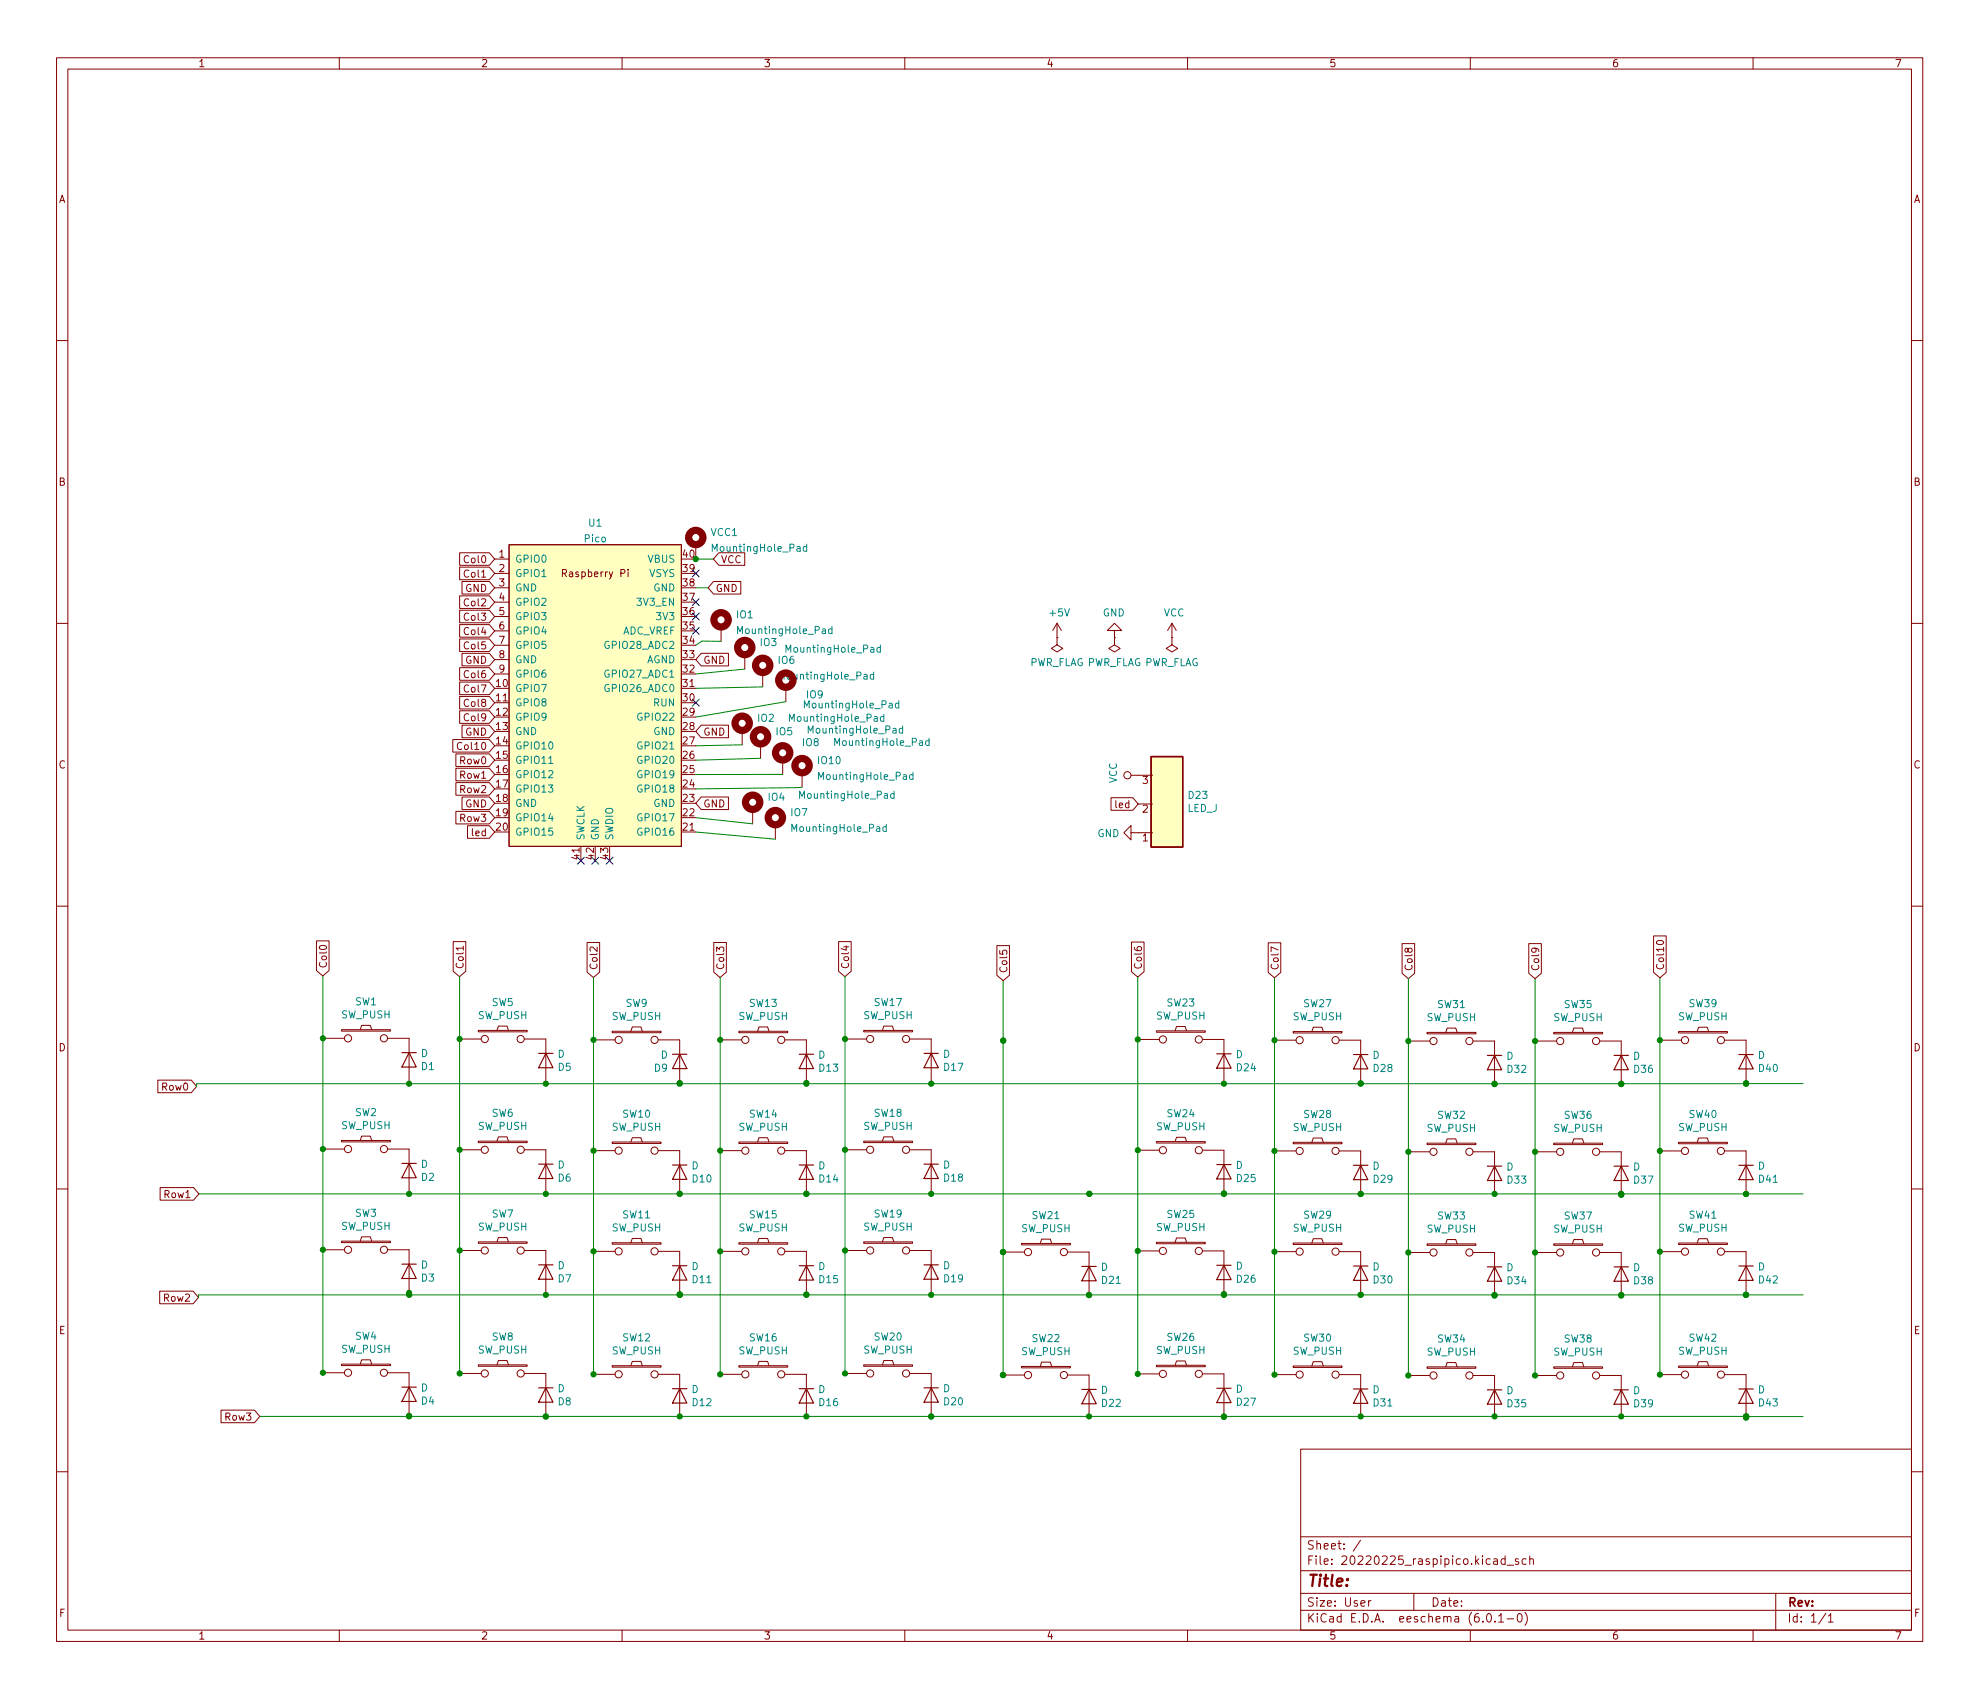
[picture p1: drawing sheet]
<svg xmlns="http://www.w3.org/2000/svg" width="350mm" height="300mm" viewBox="0 0 350 300" stroke-linecap="round" stroke-linejoin="round" font-family="sans-serif">
<g fill="none" stroke="#840000" stroke-width=".18">
<path d="M10 10.2h330v280h-330zM12 12.2h326v276h-326zM60 10.2v2M110 10.2v2M160 10.2v2M210 10.2v2M260 10.2v2M310 10.2v2M10 60.2h2M338 60.2h2M81.3 97.7h5.2l1 1.1-1 1.2h-5.2zM87.5 98.8h2.5"/>
<path d="M90 96.3h30.5v53.3h-30.5zM123 96.3v2.5M127.1 97.7h4.6v2.3h-4.6l-.9-1.2zM10 110.2h2M81.3 113h5.2l1 1.1-1 1.1h-5.2zM81.3 118.1h5.2l1 1.1-1 1.1h-5.2zM81.3 100.3h5.2l1 1.1-1 1.1h-5.2zM81.3 105.4h5.2l1 1.1-1 1.1h-5.2zM81.3 107.9h5.2l1 1.1-1 1.1h-5.2zM81.3 110.4h5.2l1 1.1-1 1.2h-5.2zM81.7 115.5h4.8l1 1.1-1 1.1h-4.8zM81.7 102.8h4.8l1 1.1-1 1.1h-4.8z"/>
<path d="M87.5 101.4h2.5M87.5 103.9h2.5M87.5 106.5h2.5M87.5 109h2.5M87.5 111.5h2.5M87.5 114.1h2.5M87.5 116.6h2.5M87.5 119.2h2.5M111.1 100.7v.1M111.1 101.1v.9M124 115.5h4.8v2.2h-4.8l-1-1.1zM126.2 102.8h4.8v2.2h-4.8l-1-1.1z"/>
<path d="M127.5 110.9v2.5M131.7 115.8v2.5M134.9 118.9v2.5M186.9 112.7v1.3l1 .6-1 .7-1-.7 1-.6M186.9 112.7h.1M186.9 110.2l-.7 1.3M186.9 110.2v2.5M186.9 110.2l.8 1.3M197.1 112.7v1.3l1 .6-1 .7-1-.7 1-.6M197.1 112.7h.1M197.1 111.5h1.2l-1.2-1.3-1.3 1.3h1.3v1.2M207.2 112.7v1.3l1.1 .6-1.1 .7-1-.7 1-.6"/>
<path d="M207.2 112.7h.1M207.2 110.2l-.7 1.3M207.2 110.2v2.5M207.2 110.2l.8 1.3M338 110.2h2M80.1 130.8h6.4l1 1.1-1 1.1h-6.4zM80.6 138.4h5.9l1 1.1-1 1.1h-5.9zM80.6 133.3h5.9l1 1.1-1 1.1h-5.9zM80.6 135.8h5.9l1 1.1-1 1.2h-5.9zM81.3 123.1h5.2l1 1.1-1 1.2h-5.2zM81.3 120.6h5.2l1 1.1-1 1.1h-5.2zM81.3 125.7h5.2l1 1.1-1 1.1h-5.2z"/>
<path d="M81.7 128.2h4.8l1 1.1-1 1.1h-4.8zM87.5 124.2h2.5M120.5 121.7h2.5M124 128.2h4.8v2.2h-4.8l-1-1.1zM131.2 129.1v2.6M134.5 131.5v2.6M138.4 134.4v2.5M139 121.5v2.6M141.8 136.6v2.6M200 137.1h3.8M80.6 143.5h5.9l1 1.1-1 1.1h-5.9zM81.7 140.9h4.8l1 1.1-1 1.1h-4.8z"/>
<path d="M82.7 146h3.8l1 1.1-1 1.1h-3.8zM102.7 149.6v2.6M120.5 147.1h2.5M124 140.9h4.8v2.2h-4.8l-1-1.1zM133.1 143.1v2.6M137.1 145.8v2.6M196.5 141h3.8l1 1.1-1 1.2h-3.8zM200 147.2v-1.2l-1.3 1.2 1.3 1.3v-1.3h3.8M201.3 142.1h2.5M10 160.2h2M56 166.4h2.2v5.2l-1.1 1-1.1-1zM80.1 166.5h2.3v5.2l-1.1 1-1.2-1z"/>
<path d="M81.9 167.3v.7M103.8 166.6h2.2v5.3l-1.1 .9-1.1-.9zM126.2 166.6h2.2v5.3l-1.1 .9-1.1-.9zM148.3 166.5h2.2v5.2l-1.1 1-1.1-1zM176.3 167.2h2.2v5.2l-1.1 1-1.1-1zM200.1 166.6h2.2v5.2l-1.1 1-1.1-1zM224.3 166.7h2.2v5.2l-1.1 1-1.1-1zM247.9 166.8h2.3v5.3l-1.2 .9-1.1-.9zM270.3 166.8h2.3v5.3l-1.2 .9-1.1-.9zM292.4 165.5h2.2v6.4l-1.1 1-1.1-1zM293 166.5a.75 .75 0 0 1 1.2 .2 .72 .72 0 0 1-1.3-.1zM338 160.2h2"/>
<path d="M27.9 191h5.9l1 1.1-1 1.1h-5.9zM57.1 183.6h3.8M60.4 182.1h8.6v.2h-8.6zM63.7 182.1l.3-.8h1.5l.2 .8M68.5 183.6h3.8v7.6M81.3 183.7h3.8M84.6 182.2h8.6v.2h-8.6zM87.9 182.2l.2-.8h1.6l.2 .8M92.7 183.7h3.8v7.6M105 183.9h3.8M108.3 182.3h8.6v.3h-8.6zM111.6 182.3l.2-.7h1.5l.3 .7"/>
<path d="M116.4 183.9h3.8v7.6M127.4 183.9h3.8M130.7 182.3h8.6v.3h-8.6zM134 182.3l.2-.7h1.5l.3 .7M138.8 183.9h3.8v7.6M149.4 183.7h3.8M152.7 182.2h8.7v.2h-8.7zM156 182.2l.3-.8h1.5l.3 .8M160.9 183.7h3.8v7.6M201.2 183.8h3.8M204.5 182.3h8.6v.2h-8.6zM207.8 182.3l.3-.8h1.5l.2 .8"/>
<path d="M212.6 183.8h3.8v7.6M225.4 183.9h3.8M228.7 182.4h8.6v.2h-8.6zM232 182.4l.2-.8h1.6l.2 .8M236.8 183.9h3.8v7.6M249 184.1h3.9M252.3 182.5h8.7v.3h-8.7zM255.7 182.5l.2-.7h1.5l.3 .7M260.5 184.1h3.8v7.6M271.4 184.1h3.9M274.8 182.5h8.6v.3h-8.6zM278.1 182.5l.2-.7h1.5l.3 .7"/>
<path d="M282.9 184.1h3.8v7.6M293.5 183.9h3.8M296.8 182.4h8.7v.2h-8.7zM300.1 182.4l.3-.8h1.5l.3 .8M305 183.9h3.8v7.6M10 210.2h2M28.3 210h5.9l1 1.1-1 1.1h-5.9zM57.1 203.2h3.8M60.4 201.6h8.6v.3h-8.6zM60.4 219.4h8.6v.3h-8.6zM63.7 201.6l.3-.7h1.5l.2 .7M63.7 219.4l.3-.7h1.5l.2 .7"/>
<path d="M68.5 203.2h3.8v7.6M81.3 203.3h3.8M84.6 219.6h8.6v.2h-8.6zM84.6 201.8h8.6v.2h-8.6zM87.9 219.6l.2-.8h1.6l.2 .8M87.9 201.8l.2-.8h1.6l.2 .8M92.7 203.3h3.8v7.6M105 203.4h3.8M108.3 201.9h8.6v.3h-8.6zM108.3 219.7h8.6v.3h-8.6zM111.6 201.9l.2-.7h1.5l.3 .7M111.6 219.7l.2-.7h1.5l.3 .7"/>
<path d="M116.4 203.4h3.8v7.7M127.4 203.4h3.8M130.7 219.7h8.6v.3h-8.6zM130.7 201.9h8.6v.3h-8.6zM134 219.7l.2-.7h1.5l.3 .7M134 201.9l.2-.7h1.5l.3 .7M138.8 203.4h3.8v7.7M149.4 203.3h3.8M152.7 219.6h8.7v.2h-8.7zM152.7 201.8h8.7v.2h-8.7zM156 219.6l.3-.8h1.5l.3 .8M156 201.8l.3-.8h1.5l.3 .8"/>
<path d="M160.9 203.3h3.8v7.6M180.6 219.8h8.7v.3h-8.7zM183.9 219.8l.3-.7h1.5l.3 .7M201.2 203.4h3.8M204.5 201.8h8.6v.3h-8.6zM204.5 219.6h8.6v.3h-8.6zM207.8 201.8l.3-.7h1.5l.2 .7M207.8 219.6l.3-.7h1.5l.2 .7M212.6 203.4h3.8v7.6M225.4 203.5h3.8M228.7 202h8.6v.2h-8.6zM228.7 219.8h8.6v.2h-8.6z"/>
<path d="M232 202l.2-.8h1.6l.2 .8M232 219.8l.2-.8h1.6l.2 .8M236.8 203.5h3.8v7.6M249 203.6h3.9M252.3 202.1h8.7v.3h-8.7zM252.3 219.9h8.7v.3h-8.7zM255.7 202.1l.2-.7h1.5l.3 .7M255.7 219.9l.2-.7h1.5l.3 .7M260.5 203.6h3.8v7.7M271.4 203.6h3.9M274.8 202.1h8.6v.3h-8.6zM274.8 219.9h8.6v.3h-8.6z"/>
<path d="M278.1 202.1l.2-.7h1.5l.3 .7M278.1 219.9l.2-.7h1.5l.3 .7M282.9 203.6h3.8v7.7M293.5 203.5h3.8M296.8 202h8.7v.2h-8.7zM296.8 219.8h8.7v.2h-8.7zM300.1 202l.3-.8h1.5l.3 .8M300.1 219.8l.3-.8h1.5l.3 .8M305 203.5h3.8v7.6M338 210.2h2M28.2 228.3h6l.9 1.1-.9 1.1h-6zM57.1 221h3.8"/>
<path d="M68.5 221h3.8v7.6M81.3 221.1h3.8M92.7 221.1h3.8v7.6M105 221.2h3.8M116.4 221.2h3.8v7.7M127.4 221.2h3.8M138.8 221.2h3.8v7.7M149.4 221.1h3.8M160.9 221.1h3.8v7.6M177.3 221.4h3.9M188.8 221.4h3.8v7.6M201.2 221.2h3.8"/>
<path d="M212.6 221.2h3.8v7.6M225.4 221.3h3.8M236.8 221.3h3.8v7.6M249 221.4h3.9M260.5 221.4h3.8v7.7M271.4 221.4h3.9M282.9 221.4h3.8v7.7M293.5 221.3h3.8M305 221.3h3.8v7.6M39.1 249.3h5.9l.9 1.1-.9 1.1h-5.9zM57.1 242.7h3.8M60.4 241.2h8.6v.2h-8.6z"/>
<path d="M63.7 241.2l.3-.8h1.5l.2 .8M68.5 242.7h3.8v7.6M81.3 242.8h3.8M84.6 241.3h8.6v.3h-8.6zM87.9 241.3l.2-.8h1.6l.2 .8M92.7 242.8h3.8v7.7M105 243h3.8M108.3 241.5h8.6v.2h-8.6zM111.6 241.5l.2-.8h1.5l.3 .8M116.4 243h3.8v7.6M127.4 243h3.8M130.7 241.5h8.6v.2h-8.6z"/>
<path d="M134 241.5l.2-.8h1.5l.3 .8M138.8 243h3.8v7.6M149.4 242.8h3.8M152.7 241.3h8.7v.3h-8.7zM156 241.3l.3-.8h1.5l.3 .8M160.9 242.8h3.8v7.7M177.3 243.1h3.9M180.6 241.6h8.7v.2h-8.7zM183.9 241.6l.3-.8h1.5l.3 .8M188.8 243.1h3.8v7.6M201.2 242.9h3.8M204.5 241.4h8.6v.2h-8.6z"/>
<path d="M207.8 241.4l.3-.8h1.5l.2 .8M212.6 242.9h3.8v7.6M225.4 243h3.8M228.7 241.5h8.6v.3h-8.6zM230 256.2h108v32h-108zM232 241.5l.2-.7h1.6l.2 .7M236.8 243h3.8v7.7M249 243.2h3.9M252.3 241.7h8.7v.2h-8.7zM255.7 241.7l.2-.8h1.5l.3 .8M260.5 243.2h3.8v7.6M271.4 243.2h3.9"/>
<path d="M274.8 241.7h8.6v.2h-8.6zM278.1 241.7l.2-.8h1.5l.3 .8M282.9 243.2h3.8v7.6M293.5 243h3.8M296.8 241.5h8.7v.3h-8.7zM300.1 241.5l.3-.7h1.5l.3 .7M305 243h3.8v7.7M10 260.2h2M230 277.7h108M230 271.7h108M240.6 272.3l-1.3 1.9M266.2 275.7l-.5-.1-.3 .3v.4l.2 .2h.6"/>
<path d="M266.2 275.1v1.5M266.5 276.7h1.2M268.5 275.7l-.3-.1-.3 .2 .1 .2 .5 .2v.3h-.6M269.9 275.7l-.5-.1-.2 .3v.4l.1 .2h.6M270.5 275.7l.2-.1 .4 .1 .1 .9M270.5 275.1v1.5M338 260.2h2M60 288.2v2M110 288.2v2M160 288.2v2M210 288.2v2M230 284.7h108"/>
<path d="M230 281.7h108M242 283v1M242.4 283l-.2 .1-.2 .2M250 281.7v3M260 288.2v2M263.1 285.4l.1-.1a.81 .81 0 0 1 .6 .6 .81 .81 0 0 1-.3 .8l-.1 .1a.81 .81 0 0 1-.6-.6 .81 .81 0 0 1 .3-.8zM264.4 286.6v.2M265 285.7l.4-.4v1.5M265 286.8h.9M266.5 286.2h1.2M268.5 285.4l.2-.1a.81 .81 0 0 1 .5 .6 .81 .81 0 0 1-.3 .8l-.1 .1a.81 .81 0 0 1-.6-.6 .81 .81 0 0 1 .3-.8zM269.7 285.1a1.72 1.72 0 0 1 0 2.3"/>
<path d="M310 288.2v2M314 281.7v6.5M322.9 285.2l-1.3 1.9M323.3 285.7l.4-.4v1.5M323.3 286.8h.9"/>
<circle cx="199.4" cy="137.1" r=".63"/>
<circle cx="61.5" cy="183.6" r=".63"/>
<circle cx="67.9" cy="183.6" r=".63"/>
<circle cx="85.7" cy="183.7" r=".63"/>
<circle cx="92.1" cy="183.7" r=".63"/>
<circle cx="109.4" cy="183.9" r=".63"/>
<circle cx="115.7" cy="183.9" r=".63"/>
<circle cx="131.8" cy="183.9" r=".63"/>
<circle cx="138.2" cy="183.9" r=".63"/>
<circle cx="153.9" cy="183.7" r=".63"/>
<circle cx="160.2" cy="183.7" r=".63"/>
<circle cx="205.6" cy="183.8" r=".63"/>
<circle cx="212" cy="183.8" r=".63"/>
<circle cx="229.8" cy="183.9" r=".63"/>
<circle cx="236.2" cy="183.9" r=".63"/>
<circle cx="253.5" cy="184.1" r=".63"/>
<circle cx="259.8" cy="184.1" r=".63"/>
<circle cx="275.9" cy="184.1" r=".63"/>
<circle cx="282.2" cy="184.1" r=".63"/>
<circle cx="298" cy="183.9" r=".63"/>
<circle cx="304.3" cy="183.9" r=".63"/>
<circle cx="61.5" cy="203.2" r=".63"/>
<circle cx="67.9" cy="203.2" r=".63"/>
<circle cx="85.7" cy="203.3" r=".63"/>
<circle cx="92.1" cy="203.3" r=".63"/>
<circle cx="109.4" cy="203.4" r=".63"/>
<circle cx="115.7" cy="203.4" r=".63"/>
<circle cx="131.8" cy="203.4" r=".63"/>
<circle cx="138.2" cy="203.4" r=".63"/>
<circle cx="153.9" cy="203.3" r=".63"/>
<circle cx="160.2" cy="203.3" r=".63"/>
<circle cx="205.6" cy="203.4" r=".63"/>
<circle cx="212" cy="203.4" r=".63"/>
<circle cx="229.8" cy="203.5" r=".63"/>
<circle cx="236.2" cy="203.5" r=".63"/>
<circle cx="253.5" cy="203.6" r=".63"/>
<circle cx="259.8" cy="203.6" r=".63"/>
<circle cx="275.9" cy="203.6" r=".63"/>
<circle cx="282.2" cy="203.6" r=".63"/>
<circle cx="298" cy="203.5" r=".63"/>
<circle cx="304.3" cy="203.5" r=".63"/>
<circle cx="61.5" cy="221" r=".63"/>
<circle cx="67.9" cy="221" r=".63"/>
<circle cx="85.7" cy="221.1" r=".63"/>
<circle cx="92.1" cy="221.1" r=".63"/>
<circle cx="109.4" cy="221.2" r=".63"/>
<circle cx="115.7" cy="221.2" r=".63"/>
<circle cx="131.8" cy="221.2" r=".63"/>
<circle cx="138.2" cy="221.2" r=".63"/>
<circle cx="153.9" cy="221.1" r=".63"/>
<circle cx="160.2" cy="221.1" r=".63"/>
<circle cx="181.8" cy="221.4" r=".63"/>
<circle cx="188.1" cy="221.4" r=".63"/>
<circle cx="205.6" cy="221.2" r=".63"/>
<circle cx="212" cy="221.2" r=".63"/>
<circle cx="229.8" cy="221.3" r=".63"/>
<circle cx="236.2" cy="221.3" r=".63"/>
<circle cx="253.5" cy="221.4" r=".63"/>
<circle cx="259.8" cy="221.4" r=".63"/>
<circle cx="275.9" cy="221.4" r=".63"/>
<circle cx="282.2" cy="221.4" r=".63"/>
<circle cx="298" cy="221.3" r=".63"/>
<circle cx="304.3" cy="221.3" r=".63"/>
<circle cx="61.5" cy="242.7" r=".63"/>
<circle cx="67.9" cy="242.7" r=".63"/>
<circle cx="85.7" cy="242.8" r=".63"/>
<circle cx="92.1" cy="242.8" r=".63"/>
<circle cx="109.4" cy="243" r=".63"/>
<circle cx="115.7" cy="243" r=".63"/>
<circle cx="131.8" cy="243" r=".63"/>
<circle cx="138.2" cy="243" r=".63"/>
<circle cx="153.9" cy="242.8" r=".63"/>
<circle cx="160.2" cy="242.8" r=".63"/>
<circle cx="181.8" cy="243.1" r=".63"/>
<circle cx="188.1" cy="243.1" r=".63"/>
<circle cx="205.6" cy="242.9" r=".63"/>
<circle cx="212" cy="242.9" r=".63"/>
<circle cx="229.8" cy="243" r=".63"/>
<circle cx="236.2" cy="243" r=".63"/>
<circle cx="253.5" cy="243.2" r=".63"/>
<circle cx="259.8" cy="243.2" r=".63"/>
<circle cx="275.9" cy="243.2" r=".63"/>
<circle cx="282.2" cy="243.2" r=".63"/>
<circle cx="298" cy="243" r=".63"/>
<circle cx="304.3" cy="243" r=".63"/>
</g>
<g fill="#ffffc2" stroke="#ffffc2" stroke-width=".18">
<path d="M90 96.3h30.5v53.3h-30.5z"/>
<path d="M203.6 133.8h5.5v16h-5.5z"/>
</g>
<g fill="none" stroke="#008484" stroke-width=".18">
<path d="M142.7 96.7l-.4-.1-.3 .3 .2 .5h.5M142.7 96.2v1.3M147.1 111.2h-.3l-.3 .2 .1 .6h.5M147.1 110.8v1.2M154.5 119.3l-.4-.1-.2 .3 .1 .5h.5M154.5 118.8v1.3M155.7 114.5h-.4l-.2 .2 .1 .6h.5M155.7 114v1.3M97 135h.8M156.3 126.7h-.4l-.2 .2 .1 .6h.5M156.3 126.3v1.2M158.1 139.9v1.2"/>
<path d="M158.9 124.4l-.3-.1-.3 .3 .1 .5h.5M158.9 123.9v1.3M159.6 128.8h-.3l-.3 .2 .1 .6h.5M159.6 128.3v1.3M161.4 137h-.3l-.3 .2 .2 .5h.4M161.4 136.5v1.3M164.3 131h-.4l-.2 .2 .1 .5h.5M164.3 130.5v1.3M156.7 146.2h-.3l-.3 .2 .1 .5h.5M156.7 145.7v1.3M158.1 140.4l-.4-.1-.2 .2 .1 .6h.5"/>
</g>
<g fill="none" stroke="#840000" stroke-width=".2">
<path d="M71.1 186.1h2.5M72.3 186.1l1.3 2.6h-2.5zM95.2 186.2h2.6M96.5 186.2l1.3 2.6h-2.6zM118.9 186.4h2.6M120.2 186.4l1.3 2.5h-2.6zM141.3 186.4h2.6M142.6 186.4l1.3 2.5h-2.6zM163.4 186.2h2.5M164.7 186.2l1.2 2.6h-2.5zM215.2 186.3h2.5M216.4 186.3l1.3 2.6h-2.5z"/>
<path d="M239.3 186.4h2.6M240.6 186.4l1.3 2.6h-2.6zM263 186.6h2.6M264.3 186.6l1.3 2.5h-2.6zM285.4 186.6h2.6M286.7 186.6l1.3 2.5h-2.6zM307.5 186.4h2.5M308.8 186.4l1.2 2.6h-2.5zM71.1 205.7h2.5M72.3 205.7l1.3 2.5h-2.5zM95.2 205.8h2.6M96.5 205.8l1.3 2.6h-2.6z"/>
<path d="M118.9 206h2.6M120.2 206l1.3 2.5h-2.6zM141.3 206h2.6M142.6 206l1.3 2.5h-2.6zM163.4 205.8h2.5M164.7 205.8l1.2 2.6h-2.5zM215.2 205.9h2.5M216.4 205.9l1.3 2.5h-2.5zM239.3 206h2.6M240.6 206l1.3 2.6h-2.6zM263 206.2h2.6M264.3 206.2l1.3 2.5h-2.6z"/>
<path d="M285.4 206.2h2.6M286.7 206.2l1.3 2.5h-2.6zM307.5 206h2.5M308.8 206l1.2 2.6h-2.5zM71.1 223.5h2.5M72.3 223.5l1.3 2.5h-2.5zM95.2 223.6h2.6M96.5 223.6l1.3 2.6h-2.6zM118.9 223.8h2.6M120.2 223.8l1.3 2.5h-2.6zM141.3 223.8h2.6M142.6 223.8l1.3 2.5h-2.6z"/>
<path d="M163.4 223.6h2.5M164.7 223.6l1.2 2.6h-2.5zM191.3 223.9h2.6M192.6 223.9l1.3 2.6h-2.6zM215.2 223.7h2.5M216.4 223.7l1.3 2.5h-2.5zM239.3 223.8h2.6M240.6 223.8l1.3 2.6h-2.6zM263 224h2.6M264.3 224l1.3 2.5h-2.6zM285.4 224h2.6M286.7 224l1.3 2.5h-2.6z"/>
<path d="M307.5 223.8h2.5M308.8 223.8l1.2 2.6h-2.5zM71.1 245.2h2.5M72.3 245.2l1.3 2.6h-2.5zM95.2 245.4h2.6M96.5 245.4l1.3 2.5h-2.6zM118.9 245.5h2.6M120.2 245.5l1.3 2.6h-2.6zM141.3 245.5h2.6M142.6 245.5l1.3 2.6h-2.6zM163.4 245.4h2.5M164.7 245.4l1.2 2.5h-2.5z"/>
<path d="M191.3 245.7h2.6M192.6 245.7l1.3 2.5h-2.6zM215.2 245.5h2.5M216.4 245.5l1.3 2.5h-2.5zM239.3 245.6h2.6M240.6 245.6l1.3 2.5h-2.6zM263 245.7h2.6M264.3 245.7l1.3 2.6h-2.6zM285.4 245.7h2.6M286.7 245.7l1.3 2.6h-2.6zM307.5 245.6h2.5M308.8 245.6l1.2 2.5h-2.5z"/>
</g>
<g fill="none" stroke="#840000" stroke-width="1.3">
<circle cx="123" cy="95" r="1.27"/>
<circle cx="127.5" cy="109.6" r="1.27"/>
<circle cx="131.7" cy="114.5" r="1.27"/>
<circle cx="134.9" cy="117.6" r="1.27"/>
<circle cx="131.2" cy="127.9" r="1.27"/>
<circle cx="134.5" cy="130.3" r="1.27"/>
<circle cx="138.4" cy="133.1" r="1.27"/>
<circle cx="139" cy="120.3" r="1.27"/>
<circle cx="141.8" cy="135.4" r="1.27"/>
<circle cx="133.1" cy="141.8" r="1.27"/>
<circle cx="137.1" cy="144.6" r="1.27"/>
</g>
<path d="M203.6 133.8h5.5v16h-5.5z" fill="none" stroke="#840000" stroke-width=".25"/>
<g fill="none" stroke="#008400" stroke-width=".18">
<path d="M123 98.8h3.2M123 103.9h2.2M127.5 113.4l-3.4-.1-1.1 .8M131.7 118.3l-8.7 .9M131.2 131.7l-8.2 .2M134.5 134.1l-11.5 .3M134.9 121.4l-11.9 .3M138.4 136.9h-15.4M139 124.1l-16 2.7M141.8 139.2l-18.8 .3M123 144.6l10.1 1.1M123 147.1l14.1 1.3"/>
<path d="M57.1 172.6v70.1M81.3 172.7v70.2M104.9 172.8l.1 70.2M127.3 172.8l.1 70.2M149.4 172.7h.1M149.4 172.7v70.2M177.4 173.4v69.7M201.2 172.8v70.1M225.4 172.9v70.2M249 173v70.2M271.4 173v70.2M293.5 172.9v70.2"/>
<path d="M72.3 191.2v.4M96.5 191.3v.3M120.2 191.5v.1M142.6 191.5v.1M164.7 191.3v.3M177.4 184h.1M216.4 191.4v.2M240.6 191.5v.1M264.3 191.6v.1M286.7 191.6v.1M308.8 191.5v.1M318.8 191.6h-284v.5"/>
<path d="M35.2 211.1h283.6M72.3 210.8v.3M96.5 210.9v.2M120.2 211.1h.1M142.6 211.1h.1M164.7 210.9v.2M192.6 211.1h.1M216.4 211v.1M240.6 211.1h.1M264.3 211.1v.2M286.7 211.1h.1M286.7 211.1v.2"/>
<path d="M308.8 211.1h.1M72.3 228.6l.1 .3M96.5 228.7v.2M120.2 228.9h.1M142.6 228.9h.1M164.7 228.7v.2M177.3 221.4h.1M192.6 228.9v.1M216.4 228.8v.1M240.6 228.9h.1M264.3 228.9v.2M286.7 228.9v.2"/>
<path d="M308.7 228.9h.1M318.8 228.9h-283.7v.5M45.9 250.4l272.9 .1M72.3 250.3v.1M96.5 250.4v.1M120.2 250.4v.2M142.6 250.4v.2M164.7 250.4v.1M177.3 243.1h.1M192.6 250.4v.3M216.4 250.4v.1M240.6 250.4v.3"/>
<path d="M264.3 250.4v.4M286.7 250.4v.4M308.8 250.4v.1M308.8 250.4v.3"/>
</g>
<g fill="none" stroke="#000084" stroke-width=".18">
<path d="M122.4 100.8l1.2 1.2M122.4 108.4l1.2 1.2M122.4 105.9l1.2 1.2M122.4 110.9l1.2 1.3M123.6 100.8l-1.2 1.2M123.6 108.4l-1.2 1.2M123.6 105.9l-1.2 1.2M123.6 110.9l-1.2 1.3M122.4 123.6l1.2 1.3M123.6 123.6l-1.2 1.3M102.1 151.6l1.2 1.2M103.3 151.6l-1.2 1.2"/>
<path d="M104.6 151.6l1.3 1.2M105.9 151.6l-1.3 1.2M107.2 151.6l1.2 1.2M108.4 151.6l-1.2 1.2"/>
</g>
<g fill="#008400" stroke="#008400" stroke-width=".18">
<circle cx="164.7" cy="250.4" r=".46"/>
<circle cx="164.7" cy="250.5" r=".46"/>
<circle cx="142.6" cy="228.9" r=".46"/>
<circle cx="142.6" cy="250.4" r=".46"/>
<circle cx="149.4" cy="242.8" r=".46"/>
<circle cx="127.4" cy="221.2" r=".46"/>
<circle cx="127.4" cy="243" r=".46"/>
<circle cx="164.7" cy="228.9" r=".46"/>
<circle cx="177.3" cy="221.4" r=".46"/>
<circle cx="177.4" cy="243.1" r=".46"/>
<circle cx="177.3" cy="243.1" r=".46"/>
<circle cx="201.2" cy="242.9" r=".46"/>
<circle cx="192.6" cy="250.4" r=".46"/>
<circle cx="192.6" cy="229" r=".46"/>
<circle cx="192.6" cy="228.9" r=".46"/>
<circle cx="177.4" cy="221.4" r=".46"/>
<circle cx="120.2" cy="228.9" r=".46"/>
<circle cx="142.6" cy="211.1" r=".46"/>
<circle cx="149.4" cy="221.1" r=".46"/>
<circle cx="164.7" cy="211.1" r=".46"/>
<circle cx="149.4" cy="203.3" r=".46"/>
<circle cx="127.4" cy="203.4" r=".46"/>
<circle cx="120.2" cy="211.1" r=".46"/>
<circle cx="105" cy="203.4" r=".46"/>
<circle cx="142.6" cy="191.6" r=".46"/>
<circle cx="142.6" cy="191.5" r=".46"/>
<circle cx="149.4" cy="183.7" r=".46"/>
<circle cx="120.2" cy="191.5" r=".46"/>
<circle cx="127.4" cy="183.9" r=".46"/>
<circle cx="249" cy="203.6" r=".46"/>
<circle cx="240.6" cy="211.1" r=".46"/>
<circle cx="240.6" cy="191.6" r=".46"/>
<circle cx="225.4" cy="183.9" r=".46"/>
<circle cx="225.4" cy="203.5" r=".46"/>
<circle cx="216.4" cy="191.6" r=".46"/>
<circle cx="216.4" cy="211" r=".46"/>
<circle cx="201.2" cy="183.8" r=".46"/>
<circle cx="308.8" cy="191.6" r=".46"/>
<circle cx="308.8" cy="191.5" r=".46"/>
<circle cx="308.8" cy="211.1" r=".46"/>
<circle cx="293.5" cy="203.5" r=".46"/>
<circle cx="293.5" cy="183.9" r=".46"/>
<circle cx="286.7" cy="211.3" r=".46"/>
<circle cx="286.7" cy="211.1" r=".46"/>
<circle cx="249" cy="243.2" r=".46"/>
<circle cx="240.6" cy="228.9" r=".46"/>
<circle cx="249" cy="221.4" r=".46"/>
<circle cx="216.4" cy="250.5" r=".46"/>
<circle cx="216.4" cy="250.4" r=".46"/>
<circle cx="225.4" cy="243" r=".46"/>
<circle cx="264.3" cy="229.1" r=".46"/>
<circle cx="264.3" cy="228.9" r=".46"/>
<circle cx="271.4" cy="243.2" r=".46"/>
<circle cx="271.4" cy="221.4" r=".46"/>
<circle cx="201.2" cy="221.2" r=".46"/>
<circle cx="216.4" cy="228.8" r=".46"/>
<circle cx="216.4" cy="228.9" r=".46"/>
<circle cx="264.3" cy="250.4" r=".46"/>
<circle cx="240.6" cy="250.4" r=".46"/>
<circle cx="216.4" cy="211.1" r=".46"/>
<circle cx="225.4" cy="221.3" r=".46"/>
<circle cx="264.3" cy="191.6" r=".46"/>
<circle cx="271.4" cy="184.1" r=".46"/>
<circle cx="264.3" cy="191.7" r=".46"/>
<circle cx="264.3" cy="211.1" r=".46"/>
<circle cx="271.4" cy="203.6" r=".46"/>
<circle cx="240.6" cy="191.5" r=".46"/>
<circle cx="286.7" cy="191.7" r=".46"/>
<circle cx="286.7" cy="191.6" r=".46"/>
<circle cx="201.2" cy="203.4" r=".46"/>
<circle cx="192.6" cy="211.1" r=".46"/>
<circle cx="164.7" cy="191.6" r=".46"/>
<circle cx="177.4" cy="184" r=".46"/>
<circle cx="249" cy="184.1" r=".46"/>
<circle cx="308.8" cy="250.7" r=".46"/>
<circle cx="308.8" cy="250.5" r=".46"/>
<circle cx="308.8" cy="250.4" r=".46"/>
<circle cx="308.8" cy="228.9" r=".46"/>
<circle cx="308.7" cy="228.9" r=".46"/>
<circle cx="286.7" cy="250.4" r=".46"/>
<circle cx="293.5" cy="243" r=".46"/>
<circle cx="286.7" cy="229.1" r=".46"/>
<circle cx="286.7" cy="228.9" r=".46"/>
<circle cx="293.5" cy="221.3" r=".46"/>
<circle cx="105" cy="221.2" r=".46"/>
<circle cx="96.5" cy="211.1" r=".46"/>
<circle cx="105" cy="243" r=".46"/>
<circle cx="96.5" cy="250.5" r=".46"/>
<circle cx="96.5" cy="250.4" r=".46"/>
<circle cx="120.2" cy="250.4" r=".46"/>
<circle cx="96.5" cy="228.9" r=".46"/>
<circle cx="123" cy="98.8" r=".46"/>
<circle cx="120.2" cy="191.6" r=".46"/>
<circle cx="105" cy="183.9" r=".46"/>
<circle cx="96.5" cy="191.6" r=".46"/>
<circle cx="72.3" cy="191.6" r=".46"/>
<circle cx="81.3" cy="183.7" r=".46"/>
<circle cx="57.1" cy="183.6" r=".46"/>
<circle cx="72.3" cy="228.6" r=".46"/>
<circle cx="81.3" cy="203.3" r=".46"/>
<circle cx="81.3" cy="221.1" r=".46"/>
<circle cx="72.3" cy="250.4" r=".46"/>
<circle cx="72.3" cy="250.3" r=".46"/>
<circle cx="81.3" cy="242.8" r=".46"/>
<circle cx="57.1" cy="242.7" r=".46"/>
<circle cx="72.3" cy="211.1" r=".46"/>
<circle cx="57.1" cy="221" r=".46"/>
<circle cx="72.4" cy="228.9" r=".46"/>
<circle cx="57.1" cy="203.2" r=".46"/>
</g>
<text font-size="2.8" fill="#840000" x="231" y="280.5">Title:</text>
<g font-size="2.1" fill="#840000">
<text x="231" y="274">Sheet: /</text>
<text x="231" y="276.7">File: 20220225_raspipico.kicad_sch</text>
<text x="231" y="286.9">KiCad E.D.A. eeschema (6.0.1-0)</text>
<text x="231" y="284.1">Size: User</text>
<text x="253" y="284.1">Date:</text>
<text x="316" y="284.1">Rev:</text>
<text x="316" y="286.9">Id: 1/1</text>
</g>
<g font-size="1.8" fill="#840000">
<text x="35" y="11.9">1</text>
<text x="85" y="11.9">2</text>
<text x="135" y="11.9">3</text>
<text x="185" y="11.9">4</text>
<text x="235" y="11.9">5</text>
<text x="285" y="11.9">6</text>
<text x="335" y="11.9">7</text>
<text x="10.3" y="35.9">A</text>
<text x="338.4" y="35.9">A</text>
<text x="10.3" y="85.9">B</text>
<text x="338.4" y="85.9">B</text>
<text x="82.4" y="99.6">Col0</text>
<text x="88.3" y="98.6">1</text>
<text x="88.3" y="101.1">2</text>
<text x="120.8" y="101.1">39</text>
<text x="120.8" y="98.6">40</text>
<text x="127.4" y="99.6">VCC</text>
<text x="82.3" y="104.6">GND</text>
<text x="82.4" y="102.1">Col1</text>
<text x="82.4" y="107.2">Col2</text>
<text x="88.3" y="103.7">3</text>
<text x="88.3" y="106.2">4</text>
<text x="99.8" y="102">Raspberry Pi</text>
<text x="120.8" y="106.2">37</text>
<text x="120.8" y="103.7">38</text>
<text x="126.5" y="104.6">GND</text>
<text x="82.4" y="109.7">Col3</text>
<text x="82.4" y="112.3">Col4</text>
<text x="88.3" y="108.7">5</text>
<text x="88.3" y="111.3">6</text>
<text x="88.3" y="113.8">7</text>
<text x="120.8" y="113.8">34</text>
<text x="120.8" y="111.3">35</text>
<text x="120.8" y="108.7">36</text>
<text x="82.3" y="117.3">GND</text>
<text x="82.4" y="114.8">Col5</text>
<text x="82.4" y="119.9">Col6</text>
<text x="88.3" y="116.4">8</text>
<text x="88.3" y="118.9">9</text>
<text x="120.8" y="118.9">32</text>
<text x="120.8" y="116.4">33</text>
<text x="124.3" y="117.3">GND</text>
<text x="82.4" y="125">Col8</text>
<text x="82.4" y="122.4">Col7</text>
<text x="87.8" y="121.4">10</text>
<text x="87.8" y="124">11</text>
<text x="120.8" y="124">30</text>
<text x="120.8" y="121.4">31</text>
<text x="82.3" y="130">GND</text>
<text x="82.4" y="127.5">Col9</text>
<text x="87.8" y="126.5">12</text>
<text x="87.8" y="129.1">13</text>
<text x="87.8" y="131.6">14</text>
<text x="120.8" y="131.6">27</text>
<text x="120.8" y="129.1">28</text>
<text x="120.8" y="126.5">29</text>
<text x="124.3" y="130">GND</text>
<text x="10.3" y="135.9">C</text>
<text x="81.4" y="132.6">Col10</text>
<text x="81.5" y="135.1">Row0</text>
<text x="81.5" y="137.7">Row1</text>
<text x="87.8" y="134.1">15</text>
<text x="87.8" y="136.7">16</text>
<text x="120.8" y="136.7">25</text>
<text x="120.8" y="134.1">26</text>
<text x="338.4" y="135.9">C</text>
<text x="81.5" y="140.2">Row2</text>
<text x="82.3" y="142.7">GND</text>
<text x="87.8" y="139.2">17</text>
<text x="87.8" y="141.8">18</text>
<text x="120.8" y="141.8">23</text>
<text x="120.8" y="139.2">24</text>
<text x="124.3" y="142.7">GND</text>
<text x="197.4" y="142.9">led</text>
<text x="202" y="143.7">2</text>
<text x="202" y="138.6">3</text>
<text x="81.5" y="145.3">Row3</text>
<text x="83.7" y="147.8">led</text>
<text x="87.8" y="144.3">19</text>
<text x="87.8" y="146.8">20</text>
<text x="120.8" y="146.8">21</text>
<text x="120.8" y="144.3">22</text>
<text x="202" y="148.8">1</text>
<text x="102.5" y="151.9" transform="rotate(-90 102.5 151.9)">41</text>
<text x="105" y="151.9" transform="rotate(-90 105 151.9)">42</text>
<text x="107.5" y="151.9" transform="rotate(-90 107.5 151.9)">43</text>
<text x="57.8" y="171.3" transform="rotate(-90 57.8 171.3)">Col0</text>
<text x="82" y="171.4" transform="rotate(-90 82 171.4)">Col1</text>
<text x="105.7" y="171.6" transform="rotate(-90 105.7 171.6)">Col2</text>
<text x="128.1" y="171.6" transform="rotate(-90 128.1 171.6)">Col3</text>
<text x="150.1" y="171.4" transform="rotate(-90 150.1 171.4)">Col4</text>
<text x="178.1" y="172.1" transform="rotate(-90 178.1 172.1)">Col5</text>
<text x="201.9" y="171.5" transform="rotate(-90 201.9 171.5)">Col6</text>
<text x="226.1" y="171.6" transform="rotate(-90 226.1 171.6)">Col7</text>
<text x="249.8" y="171.8" transform="rotate(-90 249.8 171.8)">Col8</text>
<text x="272.2" y="171.8" transform="rotate(-90 272.2 171.8)">Col9</text>
<text x="294.2" y="171.6" transform="rotate(-90 294.2 171.6)">Col10</text>
<text x="10.3" y="185.9">D</text>
<text x="338.4" y="185.9">D</text>
<text x="28.8" y="192.8">Row0</text>
<text x="29.2" y="211.8">Row1</text>
<text x="29.1" y="230.1">Row2</text>
<text x="10.4" y="235.9">E</text>
<text x="338.4" y="235.9">E</text>
<text x="40" y="251.2">Row3</text>
<text x="10.4" y="285.9">F</text>
<text x="338.5" y="285.9">F</text>
<text x="35" y="289.9">1</text>
<text x="85" y="289.9">2</text>
<text x="135" y="289.9">3</text>
<text x="185" y="289.9">4</text>
<text x="235" y="289.9">5</text>
<text x="285" y="289.9">6</text>
<text x="335" y="289.9">7</text>
</g>
<g font-size="1.8" fill="#008484">
<text x="103.4" y="95.9">Pico</text>
<text x="104.1" y="93.1">U1</text>
<text x="125.7" y="94.8">VCC1</text>
<text x="91" y="99.5">GPIO0</text>
<text x="114.6" y="99.5">VBUS</text>
<text x="126.3" y="97.5">MountingHole_Pad</text>
<text x="91" y="102">GPIO1</text>
<text x="91" y="104.6">GND</text>
<text x="91" y="107.1">GPIO2</text>
<text x="112.9" y="107.1">3V3_EN</text>
<text x="114.8" y="102">VSYS</text>
<text x="115.6" y="104.6">GND</text>
<text x="91" y="109.6">GPIO3</text>
<text x="91" y="112.2">GPIO4</text>
<text x="109.9" y="112.2">ADC_VREF</text>
<text x="116.3" y="109.6">3V3</text>
<text x="130.3" y="109.3">IO1</text>
<text x="130.8" y="112.1">MountingHole_Pad</text>
<text x="185.7" y="109">+5V</text>
<text x="195" y="109">GND</text>
<text x="205.8" y="109">VCC</text>
<text x="91" y="114.7">GPIO5</text>
<text x="91" y="117.3">GND</text>
<text x="91" y="119.8">GPIO6</text>
<text x="107.3" y="119.8">GPIO27_ADC1</text>
<text x="107.3" y="114.7">GPIO28_ADC2</text>
<text x="114.3" y="117.3">AGND</text>
<text x="134.5" y="114.2">IO3</text>
<text x="137.6" y="117.4">IO6</text>
<text x="139.3" y="115.4">MountingHole_Pad</text>
<text x="182" y="117.8">PWR_FLAG PWR_FLAG PWR_FLAG</text>
<text x="91" y="122.3">GPIO7</text>
<text x="91" y="124.9">GPIO8</text>
<text x="107.3" y="122.3">GPIO26_ADC0</text>
<text x="115.7" y="124.9">RUN</text>
<text x="138.1" y="120.1">MountingHole_Pad</text>
<text x="142.6" y="125.2">MountingHole_Pad</text>
<text x="142.6" y="123.5">IO9</text>
<text x="91" y="127.4">GPIO9</text>
<text x="91" y="130">GND</text>
<text x="113.1" y="127.4">GPIO22</text>
<text x="115.6" y="130">GND</text>
<text x="134" y="127.6">IO2</text>
<text x="137.3" y="130">IO5</text>
<text x="139.9" y="127.6">MountingHole_Pad</text>
<text x="141.9" y="131.9">IO8</text>
<text x="143.3" y="129.7">MountingHole_Pad</text>
<text x="147.9" y="131.9">MountingHole_Pad</text>
<text x="91" y="132.5">GPIO10</text>
<text x="91" y="135">GPIO11</text>
<text x="91" y="137.6">GPIO12</text>
<text x="113.1" y="137.6">GPIO19</text>
<text x="113.1" y="135">GPIO20</text>
<text x="113.1" y="132.5">GPIO21</text>
<text x="144.7" y="135.1">IO10</text>
<text x="145.1" y="137.9">MountingHole_Pad</text>
<text x="91" y="140.1">GPIO13</text>
<text x="91" y="142.7">GND</text>
<text x="113.1" y="140.1">GPIO18</text>
<text x="115.6" y="142.7">GND</text>
<text x="135.9" y="141.6">IO4</text>
<text x="141.7" y="141.2">MountingHole_Pad</text>
<text x="197.5" y="138.5" transform="rotate(-90 197.5 138.5)">VCC</text>
<text x="209.9" y="143.5">LED_J</text>
<text x="210.2" y="141.2">D23</text>
<text x="91" y="145.2">GPIO14</text>
<text x="91" y="147.7">GPIO15</text>
<text x="103.4" y="148.6" transform="rotate(-90 103.4 148.6)">SWCLK</text>
<text x="105.9" y="148.6" transform="rotate(-90 105.9 148.6)">GND</text>
<text x="108.4" y="148.6" transform="rotate(-90 108.4 148.6)">SWDIO</text>
<text x="113.1" y="147.7">GPIO16</text>
<text x="113.1" y="145.2">GPIO17</text>
<text x="139.9" y="144.3">IO7</text>
<text x="140.4" y="147.1">MountingHole_Pad</text>
<text x="194" y="148">GND</text>
<text x="62.8" y="177.7">SW1</text>
<text x="87" y="177.9">SW5</text>
<text x="110.7" y="178">SW9</text>
<text x="132.6" y="178">SW13</text>
<text x="154.6" y="177.9">SW17</text>
<text x="206.4" y="177.9">SW23</text>
<text x="230.6" y="178.1">SW27</text>
<text x="254.3" y="178.2">SW31</text>
<text x="276.7" y="178.2">SW35</text>
<text x="298.7" y="178.1">SW39</text>
<text x="60.3" y="180">SW_PUSH</text>
<text x="84.5" y="180.2">SW_PUSH</text>
<text x="108.2" y="180.3">SW_PUSH</text>
<text x="130.6" y="180.3">SW_PUSH</text>
<text x="152.7" y="180.2">SW_PUSH</text>
<text x="204.4" y="180.2">SW_PUSH</text>
<text x="228.6" y="180.4">SW_PUSH</text>
<text x="252.3" y="180.5">SW_PUSH</text>
<text x="274.7" y="180.5">SW_PUSH</text>
<text x="296.8" y="180.4">SW_PUSH</text>
<text x="74.4" y="186.9">D</text>
<text x="74.5" y="189.2">D1</text>
<text x="98.6" y="187">D</text>
<text x="98.7" y="189.3">D5</text>
<text x="115.7" y="189.5">D9</text>
<text x="116.8" y="187.2">D</text>
<text x="144.7" y="187.2">D</text>
<text x="144.9" y="189.5">D13</text>
<text x="166.8" y="187">D</text>
<text x="167" y="189.3">D17</text>
<text x="218.5" y="187.1">D</text>
<text x="218.7" y="189.4">D24</text>
<text x="242.7" y="187.2">D</text>
<text x="242.9" y="189.5">D28</text>
<text x="266.4" y="187.4">D</text>
<text x="266.6" y="189.7">D32</text>
<text x="288.8" y="187.4">D</text>
<text x="289" y="189.7">D36</text>
<text x="310.8" y="187.2">D</text>
<text x="311.1" y="189.5">D40</text>
<text x="62.8" y="197.3">SW2</text>
<text x="87" y="197.4">SW6</text>
<text x="110.2" y="197.6">SW10</text>
<text x="132.6" y="197.6">SW14</text>
<text x="154.6" y="197.4">SW18</text>
<text x="206.4" y="197.5">SW24</text>
<text x="230.6" y="197.6">SW28</text>
<text x="254.3" y="197.8">SW32</text>
<text x="276.7" y="197.8">SW36</text>
<text x="298.7" y="197.6">SW40</text>
<text x="60.3" y="199.6">SW_PUSH</text>
<text x="84.5" y="199.8">SW_PUSH</text>
<text x="108.2" y="199.9">SW_PUSH</text>
<text x="130.6" y="199.9">SW_PUSH</text>
<text x="152.7" y="199.8">SW_PUSH</text>
<text x="204.4" y="199.8">SW_PUSH</text>
<text x="228.6" y="200">SW_PUSH</text>
<text x="252.3" y="200.1">SW_PUSH</text>
<text x="274.7" y="200.1">SW_PUSH</text>
<text x="296.8" y="200">SW_PUSH</text>
<text x="74.4" y="206.5">D</text>
<text x="74.5" y="208.8">D2</text>
<text x="98.6" y="206.6">D</text>
<text x="98.7" y="208.9">D6</text>
<text x="122.3" y="206.7">D</text>
<text x="122.5" y="209.1">D10</text>
<text x="144.7" y="206.7">D</text>
<text x="144.9" y="209.1">D14</text>
<text x="166.8" y="206.6">D</text>
<text x="167" y="208.9">D18</text>
<text x="218.5" y="206.7">D</text>
<text x="218.7" y="209">D25</text>
<text x="242.7" y="206.8">D</text>
<text x="242.9" y="209.1">D29</text>
<text x="266.4" y="206.9">D</text>
<text x="266.6" y="209.3">D33</text>
<text x="288.8" y="206.9">D</text>
<text x="289" y="209.3">D37</text>
<text x="310.8" y="206.8">D</text>
<text x="311.1" y="209.1">D41</text>
<text x="62.8" y="215.1">SW3</text>
<text x="87" y="215.3">SW7</text>
<text x="110.2" y="215.4">SW11</text>
<text x="132.6" y="215.4">SW15</text>
<text x="154.6" y="215.3">SW19</text>
<text x="182.6" y="215.5">SW21</text>
<text x="206.4" y="215.3">SW25</text>
<text x="230.6" y="215.5">SW29</text>
<text x="254.3" y="215.6">SW33</text>
<text x="276.7" y="215.6">SW37</text>
<text x="298.7" y="215.5">SW41</text>
<text x="60.3" y="217.4">SW_PUSH</text>
<text x="84.5" y="217.6">SW_PUSH</text>
<text x="108.2" y="217.7">SW_PUSH</text>
<text x="130.6" y="217.7">SW_PUSH</text>
<text x="152.7" y="217.6">SW_PUSH</text>
<text x="180.6" y="217.8">SW_PUSH</text>
<text x="204.4" y="217.6">SW_PUSH</text>
<text x="228.6" y="217.8">SW_PUSH</text>
<text x="252.3" y="217.9">SW_PUSH</text>
<text x="274.7" y="217.9">SW_PUSH</text>
<text x="296.8" y="217.8">SW_PUSH</text>
<text x="74.4" y="224.3">D</text>
<text x="74.5" y="226.6">D3</text>
<text x="98.6" y="224.4">D</text>
<text x="98.7" y="226.7">D7</text>
<text x="122.3" y="224.5">D</text>
<text x="122.5" y="226.9">D11</text>
<text x="144.7" y="224.5">D</text>
<text x="144.9" y="226.9">D15</text>
<text x="166.8" y="224.4">D</text>
<text x="167" y="226.7">D19</text>
<text x="194.7" y="224.7">D</text>
<text x="194.9" y="227">D21</text>
<text x="218.5" y="224.5">D</text>
<text x="218.7" y="226.8">D26</text>
<text x="242.7" y="224.6">D</text>
<text x="242.9" y="226.9">D30</text>
<text x="266.4" y="224.8">D</text>
<text x="266.6" y="227.1">D34</text>
<text x="288.8" y="224.8">D</text>
<text x="289" y="227.1">D38</text>
<text x="310.8" y="224.6">D</text>
<text x="311.1" y="226.9">D42</text>
<text x="60.3" y="239.2">SW_PUSH</text>
<text x="62.8" y="236.9">SW4</text>
<text x="84.5" y="239.3">SW_PUSH</text>
<text x="87" y="237">SW8</text>
<text x="108.2" y="239.5">SW_PUSH</text>
<text x="110.2" y="237.1">SW12</text>
<text x="130.6" y="239.5">SW_PUSH</text>
<text x="132.6" y="237.1">SW16</text>
<text x="152.7" y="239.3">SW_PUSH</text>
<text x="154.6" y="237">SW20</text>
<text x="180.6" y="239.6">SW_PUSH</text>
<text x="182.6" y="237.3">SW22</text>
<text x="204.4" y="239.4">SW_PUSH</text>
<text x="206.4" y="237.1">SW26</text>
<text x="228.6" y="239.5">SW_PUSH</text>
<text x="230.6" y="237.2">SW30</text>
<text x="252.3" y="239.7">SW_PUSH</text>
<text x="254.3" y="237.3">SW34</text>
<text x="274.7" y="239.7">SW_PUSH</text>
<text x="276.7" y="237.3">SW38</text>
<text x="296.8" y="239.5">SW_PUSH</text>
<text x="298.7" y="237.2">SW42</text>
<text x="74.4" y="246">D</text>
<text x="74.5" y="248.3">D4</text>
<text x="98.6" y="246.1">D</text>
<text x="98.7" y="248.4">D8</text>
<text x="122.3" y="246.3">D</text>
<text x="122.5" y="248.6">D12</text>
<text x="144.7" y="246.3">D</text>
<text x="144.9" y="248.6">D16</text>
<text x="166.8" y="246.1">D</text>
<text x="167" y="248.4">D20</text>
<text x="194.7" y="246.4">D</text>
<text x="194.9" y="248.7">D22</text>
<text x="218.5" y="246.2">D</text>
<text x="218.7" y="248.5">D27</text>
<text x="242.7" y="246.3">D</text>
<text x="242.9" y="248.7">D31</text>
<text x="266.4" y="246.5">D</text>
<text x="266.6" y="248.8">D35</text>
<text x="288.8" y="246.5">D</text>
<text x="289" y="248.8">D39</text>
<text x="310.8" y="246.3">D</text>
<text x="311.1" y="248.7">D43</text>
</g>
</svg>
